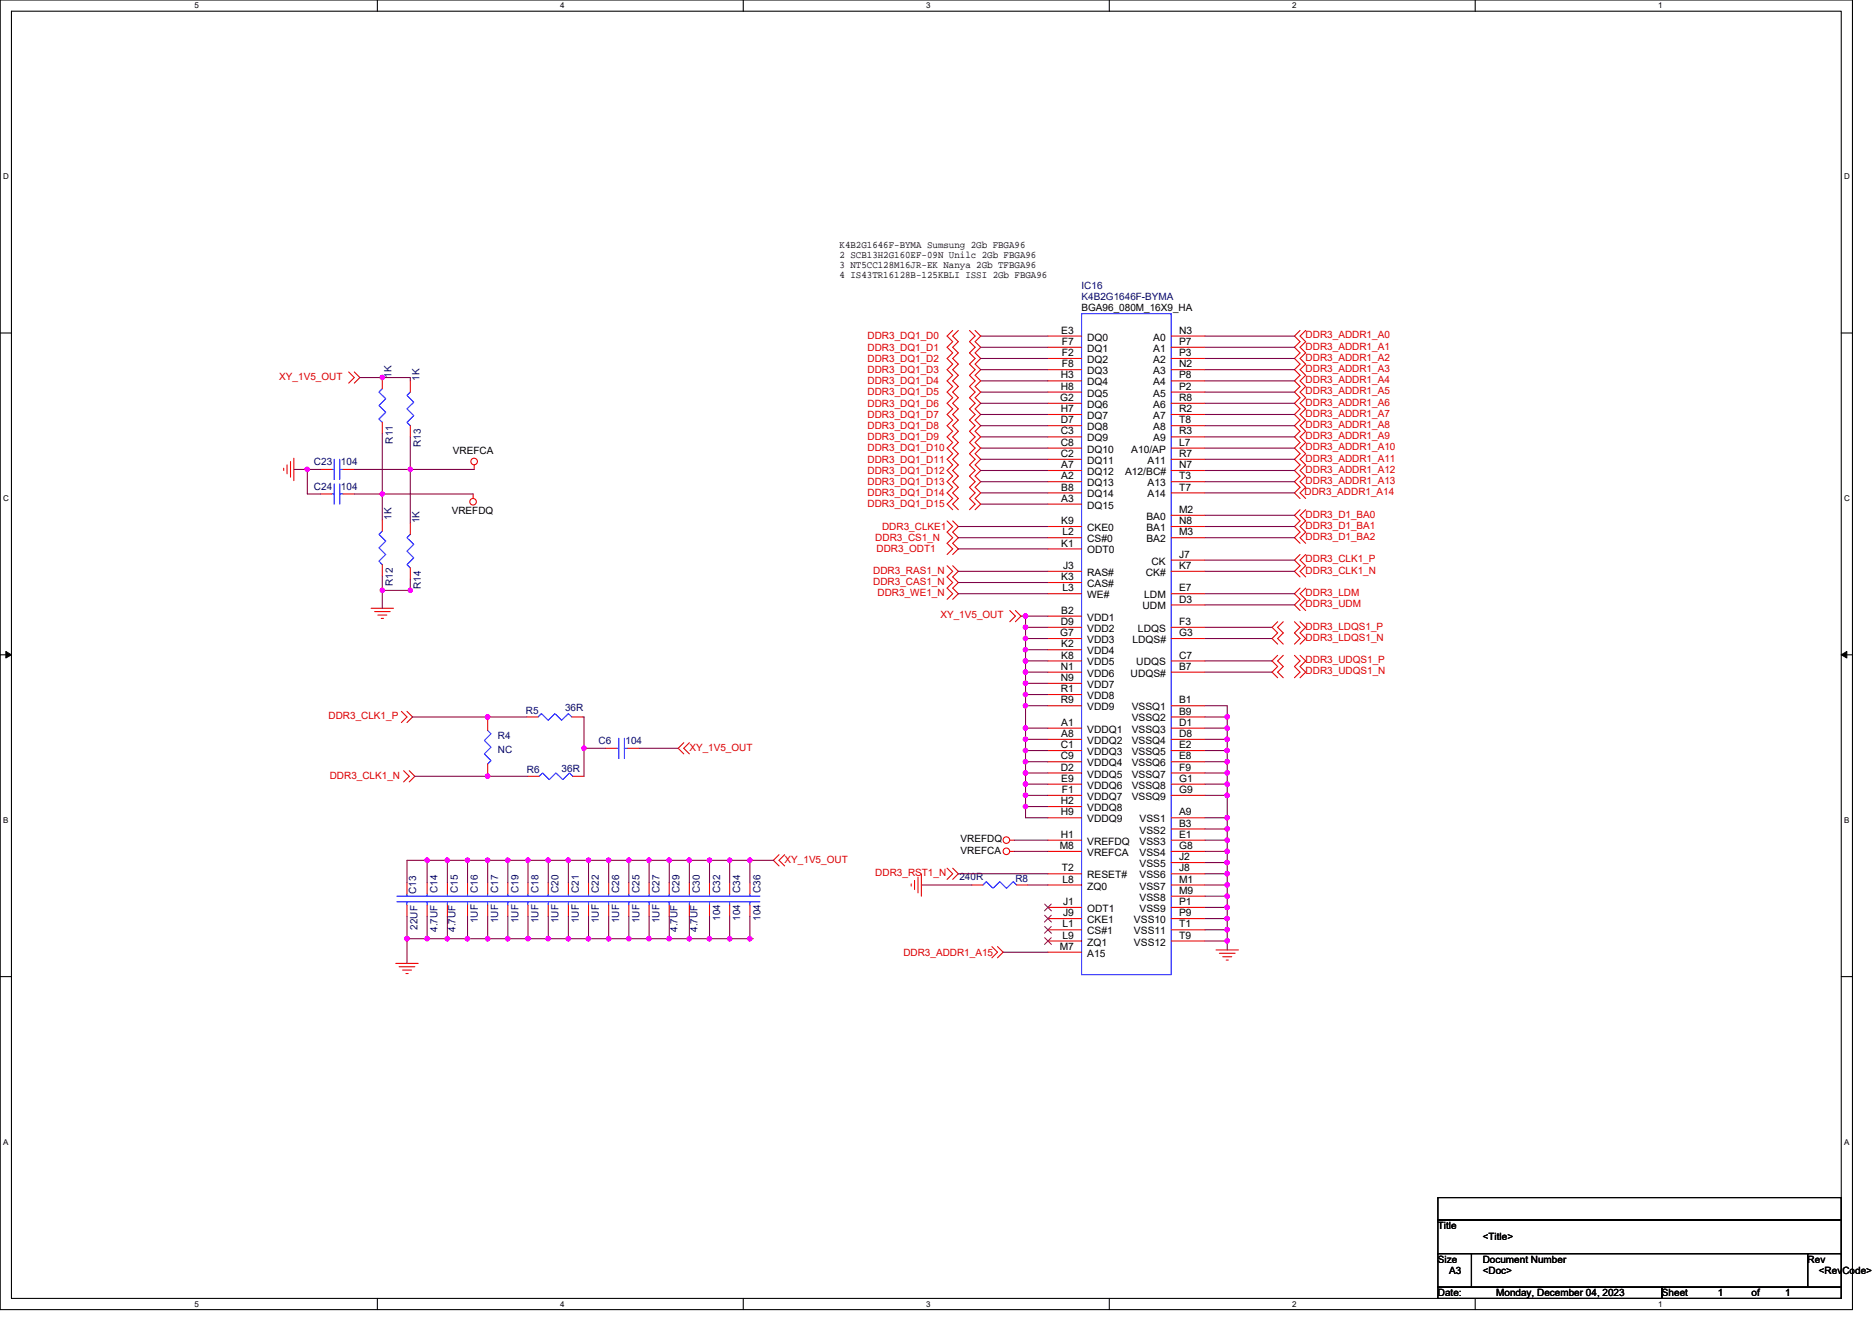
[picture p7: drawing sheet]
<svg xmlns="http://www.w3.org/2000/svg" width="297mm" height="210mm" viewBox="0 0 297 210" stroke-linecap="round" stroke-linejoin="round" font-family="sans-serif">
<path d="M0 0h293.9v207.9h-293.9zM1.8 1.8h290.4v204.3h-290.4z" fill="none" stroke="#000" stroke-width=".17"/>
<g fill="#fff">
<path d="M30.8 .2h.7v1.4h-.7z"/>
<path d="M30.8 206.3h.7v1.4h-.7z"/>
</g>
<path d="M59.9 0v1.8M59.9 206.1v1.8" fill="none" stroke="#000" stroke-width=".17"/>
<g fill="#fff">
<path d="M88.9 .2h.7v1.4h-.7z"/>
<path d="M88.9 206.3h.7v1.4h-.7z"/>
</g>
<path d="M117.9 0v1.8M117.9 206.1v1.8" fill="none" stroke="#000" stroke-width=".17"/>
<g fill="#fff">
<path d="M147 .2h.7v1.4h-.7z"/>
<path d="M147 206.3h.7v1.4h-.7z"/>
</g>
<path d="M176 0v1.8M176 206.1v1.8" fill="none" stroke="#000" stroke-width=".17"/>
<g fill="#fff">
<path d="M205 .2h.7v1.4h-.7z"/>
<path d="M205 206.3h.7v1.4h-.7z"/>
</g>
<path d="M234.1 0v1.8M234.1 206.1v1.8" fill="none" stroke="#000" stroke-width=".17"/>
<g fill="#fff">
<path d="M263.1 .2h.7v1.4h-.7z"/>
<path d="M263.1 206.3h.7v1.4h-.7z"/>
<path d="M.5 27.3h.9v1.4h-.9z"/>
<path d="M292.6 27.3h.9v1.4h-.9z"/>
<path d="M.5 78.4h.9v1.4h-.9z"/>
<path d="M292.6 78.4h.9v1.4h-.9z"/>
</g>
<path d="M0 52.9h1.8M292.2 52.9h1.7" fill="none" stroke="#000" stroke-width=".17"/>
<g fill="#fff">
<path d="M.5 129.5h.8v1.4h-.8z"/>
<path d="M292.6 129.5h.9v1.4h-.9z"/>
</g>
<path d="M0 103.9h1.8M292.2 103.9h1.7" fill="none" stroke="#000" stroke-width=".17"/>
<path d="M.9 103.4l.9 .5-.9 .5zM292.2 103.9l.8-.5v1z" fill="#000" stroke="#000" stroke-width=".16"/>
<g fill="#fff">
<path d="M.5 180.5h.8v1.4h-.8z"/>
<path d="M292.6 180.5h.9v1.4h-.9z"/>
</g>
<path d="M0 155h1.8M292.2 155h1.7M228.2 190.1h64v3.5h-64zM228.2 193.6h64v5.4h-64zM228.2 199h5.3v5.3h-5.3zM233.5 199h53.3v5.3h-53.3zM286.8 199h5.4v5.3h-5.4zM228.2 204.3h35.5v1.8h-35.5zM263.7 204.3h28.5v1.8h-28.5z" fill="none" stroke="#000" stroke-width=".17"/>
<g fill="none" stroke="#f00" stroke-width=".17">
<path d="M60.7 59.9v1.8M166.3 53.3h5.3M166.3 55.1h5.3M166.3 56.9h5.3M166.3 58.7h5.3M185.8 53.3h5.4M185.8 55.1h5.4M185.8 56.9h5.4M185.8 58.7h5.4M45 74.3v.4M45.5 73.8v1.4M46.1 73.3v2.4"/>
<path d="M46.6 72.7v3.6M50.9 74.5h1.8M50.9 78.4h1.8M54.4 74.5h1.8M54.4 78.4h1.8M60.7 67v1.8M65.1 67.6v1.7M65.1 60.5v1.7M75.1 78.4v.7M75.2 73.8v.7M166.3 60.5h5.3M166.3 62.2h5.3"/>
<path d="M166.3 64h5.3M166.3 65.8h5.3M166.3 67.6h5.3M166.3 69.3h5.3M166.3 71.1h5.3M166.3 72.9h5.3M166.3 74.7h5.3M166.3 76.5h5.3M166.3 78.2h5.3M185.8 60.5h5.4M185.8 62.2h5.4M185.8 64h5.4"/>
<path d="M185.8 65.8h5.4M185.8 67.6h5.4M185.8 69.3h5.4M185.8 71.1h5.4M185.8 72.9h5.4M185.8 74.7h5.4M185.8 76.5h5.4M185.8 78.2h5.4M58.9 96.5h3.5M59.4 97.1h2.5M60 97.6h1.4M60.5 98.1h.4"/>
<path d="M60.7 89.6v1.8M60.7 82.5v1.8M65.1 90.1v1.8M65.1 83v1.8M166.3 80h5.3M166.3 83.6h5.3M166.3 85.3h5.3M166.3 87.1h5.3M166.3 90.7h5.3M166.3 92.5h5.3M166.3 94.2h5.3M166.3 97.8h5.3"/>
<path d="M166.3 99.6h5.3M185.8 81.8h5.4M185.8 83.6h5.4M185.8 85.3h5.4M185.8 88.9h5.4M185.8 90.7h5.4M185.8 94.2h5.4M185.8 96h5.4M185.8 99.6h5.4M77.4 114.2v1.7M83.6 113.8h1.8M90.7 113.8h1.8"/>
<path d="M96.1 118.8h1.7M99.6 118.8h1.8M166.3 101.3h5.3M166.3 103.1h5.3M166.3 104.9h5.3M166.3 115.6h5.3M166.3 117.3h5.3M166.3 119.1h5.3M166.3 106.7h5.3M166.3 108.5h5.3M166.3 110.2h5.3M166.3 112h5.3"/>
<path d="M185.8 101.3h5.4M185.8 104.9h5.4M185.8 106.7h5.4M185.8 112h5.4M185.8 113.8h5.4M185.8 115.6h5.4M185.8 117.3h5.4M185.8 119.1h5.4M77.4 121.3v1.7M83.8 123.2h1.8M90.9 123.2h1.8M145.1 139.7v1.5"/>
<path d="M145.7 139.2v2.5M146.2 138.7v3.5M160.2 133.3h.7M160.2 135.1h.7M166.3 133.3h5.3M166.3 120.9h5.3M166.3 122.7h5.3M166.3 124.5h5.3M166.3 126.2h5.3M166.3 135.1h5.3M166.3 138.7h5.3M166.3 128h5.3"/>
<path d="M166.3 129.8h5.3M185.8 129.8h5.4M185.8 131.6h5.4M185.8 135.1h5.4M185.8 136.9h5.4M185.8 133.3h5.4M185.8 138.7h5.4M185.8 120.9h5.4M185.8 122.7h5.4M185.8 124.5h5.4M185.8 126.2h5.4M62.8 152.9h3.6"/>
<path d="M63.3 153.4h2.5M63.9 154h1.4M64.4 154.5h.4M64.6 140.1v1.8M64.6 143.7v1.7M67.8 140.1v1.8M67.8 143.7v1.7M71 140.1v1.8M71 143.7v1.7M74.2 140.1v1.8M74.2 143.7v1.7M77.4 140.1v1.8"/>
<path d="M77.4 143.7v1.7M80.6 140.1v1.8M80.6 143.7v1.7M83.8 140.1v1.8M83.8 143.7v1.7M87 140.1v1.8M87 143.7v1.7M90.2 140.1v1.8M90.2 143.7v1.7M93.4 140.1v1.8M93.4 143.7v1.7M96.6 140.1v1.8"/>
<path d="M96.6 143.7v1.7M99.8 140.1v1.8M99.8 143.7v1.7M103 140.1v1.8M103 143.7v1.7M106.2 140.1v1.8M106.2 143.7v1.7M109.4 140.1v1.8M109.4 143.7v1.7M112.6 140.1v1.8M112.6 143.7v1.7M115.8 140.1v1.8"/>
<path d="M115.8 143.7v1.7M119 140.1v1.8M119 143.7v1.7M144.6 140.3v.3M154.2 140.5h1.8M161.3 140.5h1.8M166.3 144h5.3M166.3 145.8h5.3M166.3 147.6h5.3M166.3 149.4h5.3M166.3 140.5h5.3M166.3 151.1h5.3"/>
<path d="M185.8 140.5h5.4M185.8 142.2h5.4M185.8 144h5.4M185.8 145.8h5.4M185.8 147.6h5.4M185.8 149.4h5.4M193 150.8h3.5M193.5 151.3h2.5M194 151.8h1.4M194.6 152.4h.3"/>
<circle cx="75.1" cy="79.6" r=".52"/>
<circle cx="75.2" cy="73.2" r=".52"/>
<circle cx="159.7" cy="135.1" r=".52"/>
<circle cx="159.7" cy="133.3" r=".52"/>
</g>
<g fill="none" stroke="#d50000" stroke-width=".17">
<path d="M55.3 59l.9 .9-.9 .9M56.2 59l.9 .9-.9 .9M151.2 52.5l-.9 .8 .9 .9-.9 .9 .9 .9-.9 .9 .9 .9-.9 .9 .9 .9-.9 .9 .9 .8-.9 .9 .9 .9-.9 .9 .9 .9-.9 .9 .9 .9-.9 .9 .9 .9-.9 .8 .9 .9-.9 .9 .9 .9-.9 .9 .9 .9-.9 .9 .9 .9-.9 .9 .9 .8-.9 .9 .9 .9-.9 .9 .9 .9M152.1 52.5l-.9 .8 .9 .9-.9 .9 .9 .9-.9 .9 .9 .9-.9 .9 .9 .9-.9 .9 .9 .8-.9 .9 .9 .9-.9 .9 .9 .9-.9 .9 .9 .9-.9 .9 .9 .9-.9 .8 .9 .9-.9 .9 .9 .9-.9 .9 .9 .9-.9 .9 .9 .9-.9 .9 .9 .8-.9 .9 .9 .9-.9 .9 .9 .9M153.8 52.5l.9 .8-.9 .9 .9 .9-.9 .9 .9 .9-.9 .9 .9 .9-.9 .9 .9 .9-.9 .8 .9 .9-.9 .9 .9 .9-.9 .9 .9 .9-.9 .9 .9 .9-.9 .9 .9 .8-.9 .9 .9 .9-.9 .9 .9 .9-.9 .9 .9 .9-.9 .9 .9 .9-.9 .8 .9 .9-.9 .9 .9 .9-.9 .9M154.7 52.5l.9 .8-.9 .9 .9 .9-.9 .9 .9 .9-.9 .9 .9 .9-.9 .9 .9 .9-.9 .8 .9 .9-.9 .9 .9 .9-.9 .9 .9 .9-.9 .9 .9 .9-.9 .9 .9 .8-.9 .9 .9 .9-.9 .9 .9 .9-.9 .9 .9 .9-.9 .9 .9 .9-.9 .8 .9 .9-.9 .9 .9 .9-.9 .9M206.3 52.5l-.9 .8 .9 .9-.9 .9 .9 .9-.9 .9 .9 .9-.9 .9 .9 .9-.9 .9 .9 .8-.9 .9 .9 .9-.9 .9 .9 .9-.9 .9 .9 .9-.9 .9 .9 .9-.9 .8 .9 .9-.9 .9 .9 .9-.9 .9 .9 .9-.9 .9 .9 .9-.9 .9 .9 .8-.9 .9 .9 .9M207.2 52.5l-.9 .8 .9 .9-.9 .9 .9 .9-.9 .9 .9 .9-.9 .9 .9 .9-.9 .9 .9 .8-.9 .9 .9 .9-.9 .9 .9 .9-.9 .9 .9 .9-.9 .9 .9 .9-.9 .8 .9 .9-.9 .9 .9 .9-.9 .9 .9 .9-.9 .9 .9 .9-.9 .9 .9 .8-.9 .9 .9 .9M150.3 82.7l.9 .9-.9 .9 .9 .8-.9 .9 .9 .9-.9 .9M150.3 89.8l.9 .9-.9 .9 .9 .9-.9 .8 .9 .9-.9 .9M151.2 82.7l.9 .9-.9 .9 .9 .8-.9 .9 .9 .9-.9 .9M151.2 89.8l.9 .9-.9 .9 .9 .9-.9 .8 .9 .9-.9 .9"/>
<path d="M160.2 96.9l.9 .9-.9 .9M161.1 96.9l.9 .9-.9 .9M202.7 98.7l-.9 .9 .9 .9-.9 .8 .9 .9M203.6 98.7l-.9 .9 .9 .9-.9 .8 .9 .9M205.4 98.7l.9 .9-.9 .9 .9 .8-.9 .9M206.3 93.3l-.9 .9 .9 .9-.9 .9 .9 .9M206.3 88l-.9 .9 .9 .9-.9 .9 .9 .9M206.3 80.9l-.9 .9 .9 .9-.9 .9 .9 .9-.9 .8 .9 .9M206.3 98.7l.9 .9-.9 .9 .9 .8-.9 .9M207.2 93.3l-.9 .9 .9 .9-.9 .9 .9 .9M207.2 88l-.9 .9 .9 .9-.9 .9 .9 .9M207.2 80.9l-.9 .9 .9 .9-.9 .9 .9 .9-.9 .8 .9 .9"/>
<path d="M63.7 112.9l.9 .9-.9 .9M64.6 112.9l.9 .9-.9 .9M108.5 117.9l-.9 .9 .9 .9M109.4 117.9l-.9 .9 .9 .9M202.7 104l-.9 .9 .9 .9-.9 .9 .9 .9M203.6 104l-.9 .9 .9 .9-.9 .9 .9 .9M205.4 104l.9 .9-.9 .9 .9 .9-.9 .9M206.3 104l.9 .9-.9 .9 .9 .9-.9 .9M64 122.3l.9 .9-.9 .9M64.9 122.3l.9 .9-.9 .9M123.6 135.7l-.9 .8 .9 .9M124.5 135.7l-.9 .8 .9 .9"/>
<path d="M150.3 137.8l.9 .9-.9 .9M151.2 137.8l.9 .9-.9 .9M157.4 150.2l.9 .9-.9 .9M158.3 150.2l.9 .9-.9 .9"/>
</g>
<g fill="none" stroke="#00f" stroke-width=".17">
<path d="M171.6 49.8h14.2v104.9h-14.2zM52.7 74.5h.3M52.7 78.4h.3M53 72.9v3.2M53 76.8v3.2M53.9 72.9v3.2M53.9 74.5h.5M53.9 76.8v3.2M53.9 78.4h.5M60.7 61.7l-.6 .5 1.1 1.1-1.1 1.1 1.1 1-1.1 1.1 .6 .5M65.1 62.2l-.5 .6 1.1 1-1.1 1.1 1.1 1.1-1.1 1 .5 .6M60.7 84.3l-.6 .5 1.1 1.1-1.1 1.1 1.1 1-1.1 1.1 .6 .5"/>
<path d="M65.1 84.8l-.5 .5 1.1 1.1-1.1 1.1 1.1 1-1.1 1.1 .5 .5M77.4 115.9l.5 .6-1 1 1 1.1-1 1.1 1 1-.5 .6M85.4 113.8l.5-.5 1.1 1 1.1-1 1 1 1.1-1 .5 .5M97.8 118.8h.4M98.2 117.2v3.2M99.1 118.8h.5M99.1 117.2v3.2M85.6 123.2l.5-.5 1.1 1 1-1 1.1 1 1.1-1 .5 .5M63 143.1h57.6M63 142.2h57.6M64.6 141.9v.3M64.6 143.1v.6"/>
<path d="M67.8 141.9v.3M67.8 143.1v.6M71 141.9v.3M71 143.1v.6M74.2 141.9v.3M74.2 143.1v.6M77.4 141.9v.3M77.4 143.1v.6M80.6 141.9v.3M80.6 143.1v.6M83.8 141.9v.3M83.8 143.1v.6"/>
<path d="M87 141.9v.3M87 143.1v.6M90.2 141.9v.3M90.2 143.1v.6M93.4 141.9v.3M93.4 143.1v.6M96.6 141.9v.3M96.6 143.1v.6M99.8 141.9v.3M99.8 143.1v.6M103 141.9v.3M103 143.1v.6"/>
<path d="M106.2 141.9v.3M106.2 143.1v.6M109.4 141.9v.3M109.4 143.1v.6M112.6 141.9v.3M112.6 143.1v.6M115.8 141.9v.3M115.8 143.1v.6M119 141.9v.3M119 143.1v.6M156 140.5l.5-.6 1.1 1.1 1-1.1 1.1 1.1 1.1-1.1 .5 .6"/>
</g>
<path d="M165.8 143.5l1 1.1M165.8 145.3l1 1M165.8 147l1 1.1M165.8 148.8l1 1.1M166.8 143.5l-1.1 1.1M166.8 145.3l-1.1 1M166.8 147l-1.1 1.1M166.8 148.8l-1.1 1.1" fill="none" stroke="#804000" stroke-width=".16"/>
<g fill="none" stroke="#800040" stroke-width=".17">
<path d="M57.1 59.9h8v.6M155.6 53.3h10.7M155.6 55.1h10.7M155.6 56.9h10.7M155.6 58.7h10.7M191.2 58.7h14.2M191.2 56.9h14.2M191.2 53.3h14.2M191.2 55.1h14.2M46.6 74.5h2.2M48.8 74.5v3.9h2.1M48.8 74.5h2.1"/>
<path d="M56.2 78.4h4.5M56.2 74.5h8.9M60.7 68.8v9.6M60.7 78.4h14.4M60.7 78.4v4.1M65.1 69.3v5.2M65.1 74.5v8.5M65.1 74.5h10.1M155.6 67.6h10.7M155.6 69.3h10.7M155.6 71.1h10.7M155.6 72.9h10.7"/>
<path d="M155.6 74.7h10.7M155.6 76.5h10.7M155.6 78.2h10.7M155.6 60.5h10.7M155.6 62.2h10.7M155.6 64h10.7M155.6 65.8h10.7M191.2 62.2h14.2M191.2 67.6h14.2M191.2 69.3h14.2M191.2 71.1h14.2M191.2 74.7h14.2"/>
<path d="M191.2 72.9h14.2M191.2 76.5h14.2M191.2 78.2h14.2M191.2 64h14.2M191.2 60.5h14.2M191.2 65.8h14.2M60.7 93.7v2.8M60.7 93.7h4.4M60.7 91.4v2.3M65.1 93.7h.2M65.1 91.9v1.8M152.1 90.7h14.2"/>
<path d="M152.1 85.3h14.2M152.1 94.2h14.2M152.1 87.1h14.2M152.1 83.6h14.2M152.1 92.5h14.2M155.6 80h10.7M162 97.8h.7M162.7 99.6v1.7M162.7 97.8h3.6M162.7 97.8v1.8h3.6M191.2 99.6h10.6M191.2 96h14.2"/>
<path d="M191.2 94.2h14.2M191.2 81.8h14.2M191.2 85.3h14.2M191.2 90.7h14.2M191.2 88.9h14.2M191.2 83.6h14.2M65.5 113.8h11.9M77.4 113.8v.4M77.4 113.8h6.2M92.5 113.8h.2v5M92.7 118.8v4.4M92.7 118.8h3.4"/>
<path d="M101.4 118.8h6.2M162.7 119.1h3.6M162.7 119.1v1.8M162.7 108.5h3.6M162.7 108.5v1.7M162.7 104.9v1.8M162.7 103.1v1.8M162.7 106.7h3.6M162.7 101.3h3.6M162.7 110.2h3.6M162.7 112h3.6M162.7 117.3h3.6"/>
<path d="M162.7 115.6h3.6M162.7 104.9h3.6M162.7 103.1h3.6M162.7 106.7v1.8M162.7 110.2v1.8M162.7 112v3.6M162.7 117.3v1.8M162.7 115.6v1.7M162.7 101.3v1.8M191.2 119.1h3.5M191.2 117.3h3.5M191.2 112h3.5v1.8"/>
<path d="M191.2 113.8h3.5M191.2 115.6h3.5v1.7M191.2 104.9h10.6M191.2 106.7h10.6M191.2 101.3h10.6M194.7 119.1v1.8M194.7 113.8v1.8M194.7 117.3v1.8M65.8 123.2h11.6M67.8 136.5h-3.2v3.6M67.8 136.5v3.6M67.8 136.5h3.2"/>
<path d="M71 136.5h3.2M71 136.5v3.6M74.2 136.5h3.2v3.6M74.2 136.5v3.6M77.4 123.2h6.4M77.4 136.5h3.2M77.4 123v.2M80.6 136.5v3.6M80.6 136.5h3.2M83.8 136.5v3.6M83.8 136.5h3.2M87 136.5h3.2"/>
<path d="M87 136.5v3.6M90.2 136.5h3.2M90.2 136.5v3.6M93.4 136.5h3.2M93.4 136.5v3.6M96.6 136.5h3.2M96.6 136.5v3.6M99.8 136.5h3.2M99.8 136.5v3.6M103 136.5h3.2M103 136.5v3.6M106.2 136.5v3.6"/>
<path d="M106.2 136.5h3.2M109.4 136.5v3.6M109.4 136.5h3.2M112.6 136.5h3.2M112.6 136.5v3.6M115.8 136.5v3.6M115.8 136.5h3.2M119 136.5h3.7M119 136.5v3.6M152.1 138.7h14.2M160.9 135.1h5.4M160.9 133.3h5.4"/>
<path d="M162.7 124.5h3.6M162.7 126.2h3.6M162.7 122.7v1.8M162.7 128v1.8h3.6M162.7 120.9v1.8M162.7 124.5v1.7M162.7 122.7h3.6M162.7 128h3.6M162.7 120.9h3.6M162.7 126.2v1.8M191.2 138.7h3.5M191.2 135.1h3.5"/>
<path d="M191.2 126.2h3.5M191.2 136.9h3.5M191.2 131.6h3.5M191.2 129.8h3.5M191.2 124.5h3.5M191.2 122.7h3.5M191.2 120.9h3.5M191.2 133.4h3.5M194.7 136.9v1.8M194.7 133.4v1.7M194.7 124.5v1.7M194.7 129.8v1.8"/>
<path d="M194.7 120.9v1.8M194.7 122.7v1.8M194.7 126.2v3.6M194.7 131.6v1.7M194.7 138.7v1.8M194.7 135.1v1.8M64.6 149h3.2M64.6 145.4v3.6M64.6 149v3.9M67.8 149h3.2M67.8 145.4v3.6M71 145.4v3.6"/>
<path d="M71 149h3.2M74.2 145.4v3.6M74.2 149h3.2M77.4 145.4v3.6M77.4 149h3.2M80.6 145.4v3.6M80.6 149h3.2M83.8 145.4v3.6M83.8 149h3.2M87 145.4v3.6M87 149h3.2M90.2 145.4v3.6"/>
<path d="M90.2 149h3.2M93.4 145.4v3.6M93.4 149h3.2M96.6 145.4v3.6M96.6 149h3.2M99.8 145.4v3.6M99.8 149h3.2M103 149h3.2M103 145.4v3.6M106.2 145.4v3.6M106.2 149h3.2M109.4 145.4v3.6"/>
<path d="M109.4 149h3.2M112.6 145.4v3.6M112.6 149h3.2M115.8 145.4v3.6M115.8 149h3.2M119 145.4v3.6M119 149h.5M146.2 140.5h8M159.2 151.1h7.1M163.1 140.5h3.2M191.2 140.5h3.5M191.2 147.6h3.5"/>
<path d="M191.2 149.4h3.5M191.2 145.8h3.5M191.2 144h3.5M191.2 142.2h3.5M194.7 149.4v1.4M194.7 140.5v1.7M194.7 142.2v1.8M194.7 144v1.8M194.7 145.8v1.8M194.7 147.6v1.8"/>
</g>
<g fill="#f0f" stroke="#f0f" stroke-width=".17">
<circle cx="162.7" cy="97.8" r=".35"/>
<circle cx="194.7" cy="142.2" r=".35"/>
<circle cx="194.7" cy="138.7" r=".35"/>
<circle cx="194.7" cy="135.1" r=".35"/>
<circle cx="194.7" cy="133.3" r=".35"/>
<circle cx="194.7" cy="126.2" r=".35"/>
<circle cx="194.7" cy="136.9" r=".35"/>
<circle cx="194.7" cy="140.4" r=".35"/>
<circle cx="194.7" cy="120.9" r=".35"/>
<circle cx="194.7" cy="131.6" r=".35"/>
<circle cx="194.7" cy="129.8" r=".35"/>
<circle cx="194.7" cy="124.4" r=".35"/>
<circle cx="194.7" cy="122.7" r=".35"/>
<circle cx="194.7" cy="145.8" r=".35"/>
<circle cx="194.7" cy="144" r=".35"/>
<circle cx="194.7" cy="149.3" r=".35"/>
<circle cx="194.7" cy="147.6" r=".35"/>
<circle cx="194.7" cy="113.8" r=".35"/>
<circle cx="162.7" cy="120.9" r=".35"/>
<circle cx="162.7" cy="122.7" r=".35"/>
<circle cx="162.7" cy="110.2" r=".35"/>
<circle cx="162.7" cy="108.4" r=".35"/>
<circle cx="162.7" cy="112" r=".35"/>
<circle cx="162.7" cy="106.7" r=".35"/>
<circle cx="162.7" cy="104.9" r=".35"/>
<circle cx="194.7" cy="115.6" r=".35"/>
<circle cx="194.7" cy="119.1" r=".35"/>
<circle cx="194.7" cy="117.3" r=".35"/>
<circle cx="162.7" cy="119.1" r=".35"/>
<circle cx="162.7" cy="117.3" r=".35"/>
<circle cx="162.7" cy="115.6" r=".35"/>
<circle cx="162.7" cy="128" r=".35"/>
<circle cx="162.7" cy="126.2" r=".35"/>
<circle cx="162.7" cy="124.4" r=".35"/>
<circle cx="162.7" cy="103.1" r=".35"/>
<circle cx="162.7" cy="101.3" r=".35"/>
<circle cx="162.7" cy="99.6" r=".35"/>
<circle cx="60.7" cy="78.4" r=".34"/>
<circle cx="65.1" cy="74.5" r=".34"/>
<circle cx="60.7" cy="59.9" r=".34"/>
<circle cx="60.7" cy="93.7" r=".34"/>
<circle cx="65.1" cy="93.7" r=".34"/>
<circle cx="48.7" cy="74.5" r=".34"/>
<circle cx="77.4" cy="113.8" r=".35"/>
<circle cx="92.7" cy="118.8" r=".34"/>
<circle cx="77.4" cy="123.2" r=".35"/>
<circle cx="67.8" cy="136.5" r=".34"/>
<circle cx="71" cy="136.5" r=".34"/>
<circle cx="77.4" cy="136.5" r=".35"/>
<circle cx="74.2" cy="136.5" r=".35"/>
<circle cx="80.6" cy="136.5" r=".35"/>
<circle cx="87" cy="136.5" r=".34"/>
<circle cx="83.8" cy="136.5" r=".34"/>
<circle cx="90.2" cy="136.5" r=".35"/>
<circle cx="115.8" cy="136.5" r=".34"/>
<circle cx="96.6" cy="136.5" r=".35"/>
<circle cx="93.4" cy="136.5" r=".35"/>
<circle cx="103" cy="136.5" r=".34"/>
<circle cx="99.8" cy="136.5" r=".34"/>
<circle cx="106.2" cy="136.5" r=".35"/>
<circle cx="112.6" cy="136.5" r=".35"/>
<circle cx="109.4" cy="136.5" r=".35"/>
<circle cx="119" cy="136.5" r=".34"/>
<circle cx="99.8" cy="149" r=".34"/>
<circle cx="119" cy="149" r=".34"/>
<circle cx="64.6" cy="149" r=".35"/>
<circle cx="67.8" cy="149" r=".34"/>
<circle cx="71" cy="149" r=".34"/>
<circle cx="77.4" cy="149" r=".35"/>
<circle cx="74.2" cy="149" r=".35"/>
<circle cx="80.6" cy="149" r=".35"/>
<circle cx="87" cy="149" r=".34"/>
<circle cx="83.8" cy="149" r=".34"/>
<circle cx="90.2" cy="149" r=".35"/>
<circle cx="96.6" cy="149" r=".35"/>
<circle cx="93.4" cy="149" r=".35"/>
<circle cx="103" cy="149" r=".34"/>
<circle cx="106.2" cy="149" r=".35"/>
<circle cx="112.6" cy="149" r=".35"/>
<circle cx="109.4" cy="149" r=".35"/>
<circle cx="115.8" cy="149" r=".34"/>
</g>
<g font-size="1.6">
<text x="133.2" y="39.3">K4B2G1646F-BYMA Sumsung 2Gb FBGA96</text>
<text x="133.2" y="40.9">2 SCB13H2G160EF-09N Unilc 2Gb FBGA96</text>
<text x="133.2" y="42.5">3 NT5CC128M16JR-EK Nanya 2Gb TFBGA96</text>
<text x="133.2" y="44.1">4 IS43TR16128B-125KBLI ISSI 2Gb FBGA96</text>
<text x="168.4" y="53">E3</text>
<text x="171.6" y="49.4">BGA96_080M_16X9_HA</text>
<text x="187.1" y="53">N3</text>
<text x="168.5" y="54.7">F7</text>
<text x="168.5" y="56.5">F2</text>
<text x="168.5" y="58.3">F8</text>
<text x="172.5" y="54.1">DQ0</text>
<text x="172.5" y="55.8">DQ1</text>
<text x="172.5" y="57.6">DQ2</text>
<text x="172.5" y="59.4">DQ3</text>
<text x="183" y="54.1">A0</text>
<text x="183" y="55.8">A1</text>
<text x="183" y="57.6">A2</text>
<text x="183" y="59.4">A3</text>
<text x="187.1" y="54.7">P7</text>
<text x="187.1" y="56.5">P3</text>
<text x="187.1" y="58.3">N2</text>
<text x="168.2" y="63.6">G2</text>
<text x="168.3" y="60.1">H3</text>
<text x="168.3" y="61.8">H8</text>
<text x="168.3" y="65.4">H7</text>
<text x="172.5" y="61.2">DQ4</text>
<text x="172.5" y="62.9">DQ5</text>
<text x="172.5" y="64.7">DQ6</text>
<text x="183" y="61.2">A4</text>
<text x="183" y="62.9">A5</text>
<text x="183" y="64.7">A6</text>
<text x="187.1" y="60.1">P8</text>
<text x="187.1" y="61.8">P2</text>
<text x="187.1" y="63.6">R8</text>
<text x="187.1" y="65.4">R2</text>
<text x="168.3" y="67.2">D7</text>
<text x="168.3" y="69">C3</text>
<text x="168.3" y="70.7">C8</text>
<text x="172.5" y="66.5">DQ7</text>
<text x="172.5" y="68.3">DQ8</text>
<text x="172.5" y="70.1">DQ9</text>
<text x="172.5" y="71.8">DQ10</text>
<text x="179.5" y="71.8">A10/AP</text>
<text x="183" y="66.5">A7</text>
<text x="183" y="68.3">A8</text>
<text x="183" y="70.1">A9</text>
<text x="187.1" y="67.2">T8</text>
<text x="187.1" y="69">R3</text>
<text x="187.1" y="70.7">L7</text>
<text x="71.9" y="72">VREFCA</text>
<text x="168.3" y="72.5">C2</text>
<text x="168.4" y="74.3">A7</text>
<text x="168.4" y="76.1">A2</text>
<text x="168.4" y="77.9">B8</text>
<text x="172.5" y="73.6">DQ11</text>
<text x="172.5" y="75.4">DQ12</text>
<text x="172.5" y="77.2">DQ13</text>
<text x="178.5" y="75.4">A12/BC#</text>
<text x="182.1" y="73.6">A11</text>
<text x="182.1" y="77.2">A13</text>
<text x="187.1" y="72.5">R7</text>
<text x="187.1" y="76.1">T3</text>
<text x="187.1" y="77.9">T7</text>
<text x="187.1" y="74.3">N7</text>
<text x="71.7" y="81.6">VREFDQ</text>
<text x="168.4" y="79.6">A3</text>
<text x="168.4" y="83.2">K9</text>
<text x="172.5" y="79">DQ14</text>
<text x="172.5" y="80.7">DQ15</text>
<text x="181.9" y="82.5">BA0</text>
<text x="182.1" y="79">A14</text>
<text x="187.1" y="81.4">M2</text>
<text x="187.1" y="83.2">N8</text>
<text x="168.4" y="86.7">K1</text>
<text x="168.6" y="85">L2</text>
<text x="172.5" y="84.3">CKE0</text>
<text x="172.5" y="86.1">CS#0</text>
<text x="172.5" y="87.8">ODT0</text>
<text x="181.9" y="84.3">BA1</text>
<text x="181.9" y="86.1">BA2</text>
<text x="182.7" y="89.6">CK</text>
<text x="187.1" y="88.5">J7</text>
<text x="187.1" y="85">M3</text>
<text x="168.4" y="92.1">K3</text>
<text x="168.6" y="93.9">L3</text>
<text x="168.7" y="90.3">J3</text>
<text x="172.5" y="91.4">RAS#</text>
<text x="172.5" y="93.2">CAS#</text>
<text x="172.5" y="95">WE#</text>
<text x="181.6" y="95">LDM</text>
<text x="181.8" y="91.4">CK#</text>
<text x="187.1" y="90.3">K7</text>
<text x="187.1" y="93.9">E7</text>
<text x="187.1" y="95.6">D3</text>
<text x="168.2" y="101">G7</text>
<text x="168.3" y="99.2">D9</text>
<text x="168.4" y="97.4">B2</text>
<text x="172.5" y="98.5">VDD1</text>
<text x="172.5" y="100.3">VDD2</text>
<text x="180.6" y="100.3">LDQS</text>
<text x="181.3" y="96.7">UDM</text>
<text x="187.1" y="99.2">F3</text>
<text x="187.1" y="101">G3</text>
<text x="168.3" y="106.3">N1</text>
<text x="168.4" y="102.7">K2</text>
<text x="168.4" y="104.5">K8</text>
<text x="172.5" y="102.1">VDD3</text>
<text x="172.5" y="103.8">VDD4</text>
<text x="172.5" y="105.6">VDD5</text>
<text x="172.5" y="107.4">VDD6</text>
<text x="179.4" y="107.4">UDQS#</text>
<text x="179.7" y="102.1">LDQS#</text>
<text x="180.3" y="105.6">UDQS</text>
<text x="187.1" y="104.5">C7</text>
<text x="187.1" y="106.3">B7</text>
<text x="168.3" y="108.1">N9</text>
<text x="168.3" y="109.9">R1</text>
<text x="168.3" y="111.6">R9</text>
<text x="172.5" y="109.2">VDD7</text>
<text x="172.5" y="111">VDD8</text>
<text x="172.5" y="112.7">VDD9</text>
<text x="179.6" y="112.7">VSSQ1</text>
<text x="187.1" y="111.6">B1</text>
<text x="187.1" y="113.4">B9</text>
<text x="168.3" y="118.7">C1</text>
<text x="168.4" y="115.2">A1</text>
<text x="168.4" y="117">A8</text>
<text x="172.5" y="116.3">VDDQ1</text>
<text x="172.5" y="118.1">VDDQ2</text>
<text x="172.5" y="119.8">VDDQ3</text>
<text x="179.6" y="114.5">VSSQ2</text>
<text x="179.6" y="116.3">VSSQ3</text>
<text x="179.6" y="118.1">VSSQ4</text>
<text x="179.6" y="119.8">VSSQ5</text>
<text x="187.1" y="115.2">D1</text>
<text x="187.1" y="117">D8</text>
<text x="187.1" y="118.7">E2</text>
<text x="168.3" y="120.5">C9</text>
<text x="168.3" y="122.3">D2</text>
<text x="168.4" y="124.1">E9</text>
<text x="168.5" y="125.9">F1</text>
<text x="172.5" y="121.6">VDDQ4</text>
<text x="172.5" y="123.4">VDDQ5</text>
<text x="172.5" y="125.2">VDDQ6</text>
<text x="179.6" y="121.6">VSSQ6</text>
<text x="179.6" y="123.4">VSSQ7</text>
<text x="179.6" y="125.2">VSSQ8</text>
<text x="187.1" y="120.5">E8</text>
<text x="187.1" y="122.3">F9</text>
<text x="187.1" y="124.1">G1</text>
<text x="187.1" y="125.9">G9</text>
<text x="168.3" y="127.6">H2</text>
<text x="168.3" y="129.4">H9</text>
<text x="172.5" y="127">VDDQ7</text>
<text x="172.5" y="128.7">VDDQ8</text>
<text x="172.5" y="130.5">VDDQ9</text>
<text x="179.6" y="127">VSSQ9</text>
<text x="180.8" y="130.5">VSS1</text>
<text x="187.1" y="129.4">A9</text>
<text x="187.1" y="131.2">B3</text>
<text x="152.4" y="133.7">VREFDQ</text>
<text x="152.4" y="135.5">VREFCA</text>
<text x="168.1" y="134.7">M8</text>
<text x="168.3" y="133">H1</text>
<text x="172.5" y="134.1">VREFDQ</text>
<text x="172.5" y="135.8">VREFCA</text>
<text x="180.8" y="132.3">VSS2</text>
<text x="180.8" y="135.8">VSS4</text>
<text x="180.8" y="137.6">VSS5</text>
<text x="180.8" y="134.1">VSS3</text>
<text x="187.1" y="134.7">G8</text>
<text x="187.1" y="136.5">J2</text>
<text x="187.1" y="133">E1</text>
<text x="168.5" y="138.3">T2</text>
<text x="168.6" y="140.1">L8</text>
<text x="168.7" y="143.6">J1</text>
<text x="172.5" y="141.2">ZQ0</text>
<text x="172.5" y="139.4">RESET#</text>
<text x="180.8" y="139.4">VSS6</text>
<text x="180.8" y="141.2">VSS7</text>
<text x="180.8" y="143">VSS8</text>
<text x="187.1" y="138.3">J8</text>
<text x="187.1" y="140.1">M1</text>
<text x="187.1" y="141.9">M9</text>
<text x="187.1" y="143.6">P1</text>
<text x="168.6" y="147.2">L1</text>
<text x="168.6" y="149">L9</text>
<text x="168.7" y="145.4">J9</text>
<text x="172.5" y="144.7">ODT1</text>
<text x="172.5" y="146.5">CKE1</text>
<text x="172.5" y="148.3">CS#1</text>
<text x="179.9" y="146.5">VSS10</text>
<text x="179.9" y="148.3">VSS11</text>
<text x="180.8" y="144.7">VSS9</text>
<text x="187.1" y="145.4">P9</text>
<text x="187.1" y="147.2">T1</text>
<text x="187.1" y="149">T9</text>
<text x="168.1" y="150.7">M7</text>
<text x="172.5" y="150.1">ZQ1</text>
<text x="172.5" y="151.8">A15</text>
<text x="179.9" y="150.1">VSS12</text>
<text x="228.2" y="195.1">Title</text>
<text x="235.3" y="196.8">&lt;Title&gt;</text>
<text x="228.2" y="200.4">Size</text>
<text x="229.9" y="202.2">A3</text>
<text x="235.3" y="200.4">Document Number</text>
<text x="235.3" y="202.2">&lt;Doc&gt;</text>
<text x="286.8" y="200.4">Rev</text>
<text x="288.6" y="202.2">&lt;RevCode&gt;</text>
<text x="228.2" y="205.7">Date:</text>
<text x="237.4" y="205.7">Monday, December 04, 2023</text>
<text x="263.7" y="205.7">Sheet</text>
<text x="272.6" y="205.7">1</text>
<text x="277.9" y="205.7">of</text>
<text x="283.3" y="205.7">1</text>
</g>
<g font-size="1.6" fill="#000080">
<text x="171.6" y="45.9">IC16</text>
<text x="171.6" y="47.6">K4B2G1646F-BYMA</text>
<text x="62.1" y="59.9" transform="rotate(-90 62.1 59.9)">1K</text>
<text x="66.6" y="60.5" transform="rotate(-90 66.6 60.5)">1K</text>
<text x="62.3" y="70.4" transform="rotate(-90 62.3 70.4)">R11</text>
<text x="66.8" y="71" transform="rotate(-90 66.8 71)">R13</text>
<text x="49.8" y="73.8">C23</text>
<text x="49.8" y="77.7">C24</text>
<text x="54.1" y="73.8">104</text>
<text x="54.1" y="77.7">104</text>
<text x="62.1" y="82.5" transform="rotate(-90 62.1 82.5)">1K</text>
<text x="66.6" y="83" transform="rotate(-90 66.6 83)">1K</text>
<text x="62.3" y="93" transform="rotate(-90 62.3 93)">R12</text>
<text x="66.8" y="93.5" transform="rotate(-90 66.8 93.5)">R14</text>
<text x="83.4" y="113.3">R5</text>
<text x="89.7" y="112.9">36R</text>
<text x="79" y="117.3">R4</text>
<text x="79" y="119.5">NC</text>
<text x="95" y="118">C6</text>
<text x="99.2" y="118">104</text>
<text x="83.6" y="122.7">R6</text>
<text x="89.1" y="122.5">36R</text>
<text x="66.1" y="141.9" transform="rotate(-90 66.1 141.9)">C13</text>
<text x="69.4" y="141.7" transform="rotate(-90 69.4 141.7)">C14</text>
<text x="72.6" y="141.7" transform="rotate(-90 72.6 141.7)">C15</text>
<text x="75.8" y="141.7" transform="rotate(-90 75.8 141.7)">C16</text>
<text x="79" y="141.7" transform="rotate(-90 79 141.7)">C17</text>
<text x="82.3" y="141.7" transform="rotate(-90 82.3 141.7)">C19</text>
<text x="85.4" y="141.7" transform="rotate(-90 85.4 141.7)">C18</text>
<text x="88.6" y="141.7" transform="rotate(-90 88.6 141.7)">C20</text>
<text x="91.8" y="141.7" transform="rotate(-90 91.8 141.7)">C21</text>
<text x="95" y="141.7" transform="rotate(-90 95 141.7)">C22</text>
<text x="98.3" y="141.7" transform="rotate(-90 98.3 141.7)">C26</text>
<text x="101.4" y="141.7" transform="rotate(-90 101.4 141.7)">C25</text>
<text x="104.6" y="141.7" transform="rotate(-90 104.6 141.7)">C27</text>
<text x="107.8" y="141.7" transform="rotate(-90 107.8 141.7)">C29</text>
<text x="111" y="141.7" transform="rotate(-90 111 141.7)">C30</text>
<text x="114.3" y="141.7" transform="rotate(-90 114.3 141.7)">C32</text>
<text x="117.5" y="141.7" transform="rotate(-90 117.5 141.7)">C34</text>
<text x="120.6" y="141.7" transform="rotate(-90 120.6 141.7)">C36</text>
<text x="152.2" y="139.7">240R</text>
<text x="161.1" y="139.9">R8</text>
<text x="66.2" y="147.6" transform="rotate(-90 66.2 147.6)">22UF</text>
<text x="69.4" y="147.9" transform="rotate(-90 69.4 147.9)">4.7UF</text>
<text x="72.3" y="147.9" transform="rotate(-90 72.3 147.9)">4.7UF</text>
<text x="75.8" y="146.5" transform="rotate(-90 75.8 146.5)">1UF</text>
<text x="79" y="146.5" transform="rotate(-90 79 146.5)">1UF</text>
<text x="82.3" y="146.5" transform="rotate(-90 82.3 146.5)">1UF</text>
<text x="85.4" y="146.5" transform="rotate(-90 85.4 146.5)">1UF</text>
<text x="88.6" y="146.5" transform="rotate(-90 88.6 146.5)">1UF</text>
<text x="91.8" y="146.5" transform="rotate(-90 91.8 146.5)">1UF</text>
<text x="95" y="146.5" transform="rotate(-90 95 146.5)">1UF</text>
<text x="98.3" y="146.5" transform="rotate(-90 98.3 146.5)">1UF</text>
<text x="101.4" y="146.5" transform="rotate(-90 101.4 146.5)">1UF</text>
<text x="104.6" y="146.5" transform="rotate(-90 104.6 146.5)">1UF</text>
<text x="107.5" y="147.9" transform="rotate(-90 107.5 147.9)">4.7UF</text>
<text x="110.7" y="147.9" transform="rotate(-90 110.7 147.9)">4.7UF</text>
<text x="114.3" y="146.2" transform="rotate(-90 114.3 146.2)">104</text>
<text x="117.5" y="146.2" transform="rotate(-90 117.5 146.2)">104</text>
<text x="120.6" y="146.2" transform="rotate(-90 120.6 146.2)">104</text>
</g>
<g font-size="1.6" fill="#d50000">
<text x="137.7" y="53.9">DDR3_DQ1_D0</text>
<text x="207.2" y="53.7">DDR3_ADDR1_A0</text>
<text x="137.7" y="55.6">DDR3_DQ1_D1</text>
<text x="137.7" y="57.4">DDR3_DQ1_D2</text>
<text x="137.7" y="59.2">DDR3_DQ1_D3</text>
<text x="207.2" y="59">DDR3_ADDR1_A3</text>
<text x="207.2" y="57.3">DDR3_ADDR1_A2</text>
<text x="207.2" y="55.5">DDR3_ADDR1_A1</text>
<text x="44.3" y="60.3">XY_1V5_OUT</text>
<text x="137.7" y="61">DDR3_DQ1_D4</text>
<text x="137.7" y="64.5">DDR3_DQ1_D6</text>
<text x="137.7" y="62.8">DDR3_DQ1_D5</text>
<text x="207.2" y="62.6">DDR3_ADDR1_A5</text>
<text x="207.2" y="60.8">DDR3_ADDR1_A4</text>
<text x="207.2" y="64.4">DDR3_ADDR1_A6</text>
<text x="137.7" y="71.6">DDR3_DQ1_D10</text>
<text x="137.7" y="68.1">DDR3_DQ1_D8</text>
<text x="137.7" y="69.9">DDR3_DQ1_D9</text>
<text x="137.7" y="66.3">DDR3_DQ1_D7</text>
<text x="207.2" y="66.1">DDR3_ADDR1_A7</text>
<text x="207.2" y="69.7">DDR3_ADDR1_A9</text>
<text x="207.2" y="67.9">DDR3_ADDR1_A8</text>
<text x="207.2" y="71.5">DDR3_ADDR1_A10</text>
<text x="137.7" y="75.2">DDR3_DQ1_D12</text>
<text x="137.7" y="73.4">DDR3_DQ1_D11</text>
<text x="137.7" y="77">DDR3_DQ1_D13</text>
<text x="207.2" y="76.8">DDR3_ADDR1_A13</text>
<text x="207.2" y="73.3">DDR3_ADDR1_A11</text>
<text x="207.2" y="75">DDR3_ADDR1_A12</text>
<text x="137.7" y="78.8">DDR3_DQ1_D14</text>
<text x="137.7" y="80.5">DDR3_DQ1_D15</text>
<text x="207" y="78.6">DDR3_ADDR1_A14</text>
<text x="207.2" y="82.1">DDR3_D1_BA0</text>
<text x="207.2" y="83.9">DDR3_D1_BA1</text>
<text x="138.9" y="85.9">DDR3_CS1_N</text>
<text x="139.1" y="87.7">DDR3_ODT1</text>
<text x="140" y="84.1">DDR3_CLKE1</text>
<text x="207.2" y="89.3">DDR3_CLK1_P</text>
<text x="207.2" y="85.7">DDR3_D1_BA2</text>
<text x="138.6" y="91">DDR3_RAS1_N</text>
<text x="138.6" y="92.8">DDR3_CAS1_N</text>
<text x="139.3" y="94.6">DDR3_WE1_N</text>
<text x="207.2" y="94.6">DDR3_LDM</text>
<text x="207.2" y="91">DDR3_CLK1_N</text>
<text x="149.2" y="98.1">XY_1V5_OUT</text>
<text x="207.2" y="101.7">DDR3_LDQS1_N</text>
<text x="207.2" y="99.9">DDR3_LDQS1_P</text>
<text x="207.2" y="96.4">DDR3_UDM</text>
<text x="207.2" y="105.3">DDR3_UDQS1_P</text>
<text x="207.2" y="107">DDR3_UDQS1_N</text>
<text x="52.1" y="114.2">DDR3_CLK1_P</text>
<text x="109.4" y="119.1">XY_1V5_OUT</text>
<text x="52.3" y="123.6">DDR3_CLK1_N</text>
<text x="124.5" y="136.9">XY_1V5_OUT</text>
<text x="138.9" y="139">DDR3_RST1_N</text>
<text x="143.3" y="151.7">DDR3_ADDR1_A15</text>
</g>
<g font-size="1.3">
<text x="30.8" y="1.3">5</text>
<text x="88.9" y="1.3">4</text>
<text x="147" y="1.3">3</text>
<text x="205" y="1.3">2</text>
<text x="263.1" y="1.3">1</text>
<text x=".5" y="28.4">D</text>
<text x="292.6" y="28.4">D</text>
<text x=".5" y="79.5">C</text>
<text x="292.6" y="79.5">C</text>
<text x=".5" y="130.6">B</text>
<text x="292.6" y="130.6">B</text>
<text x=".5" y="181.7">A</text>
<text x="292.6" y="181.7">A</text>
<text x="30.8" y="207.4">5</text>
<text x="88.9" y="207.4">4</text>
<text x="147" y="207.4">3</text>
<text x="205" y="207.4">2</text>
<text x="263.1" y="207.4">1</text>
</g>
</svg>
